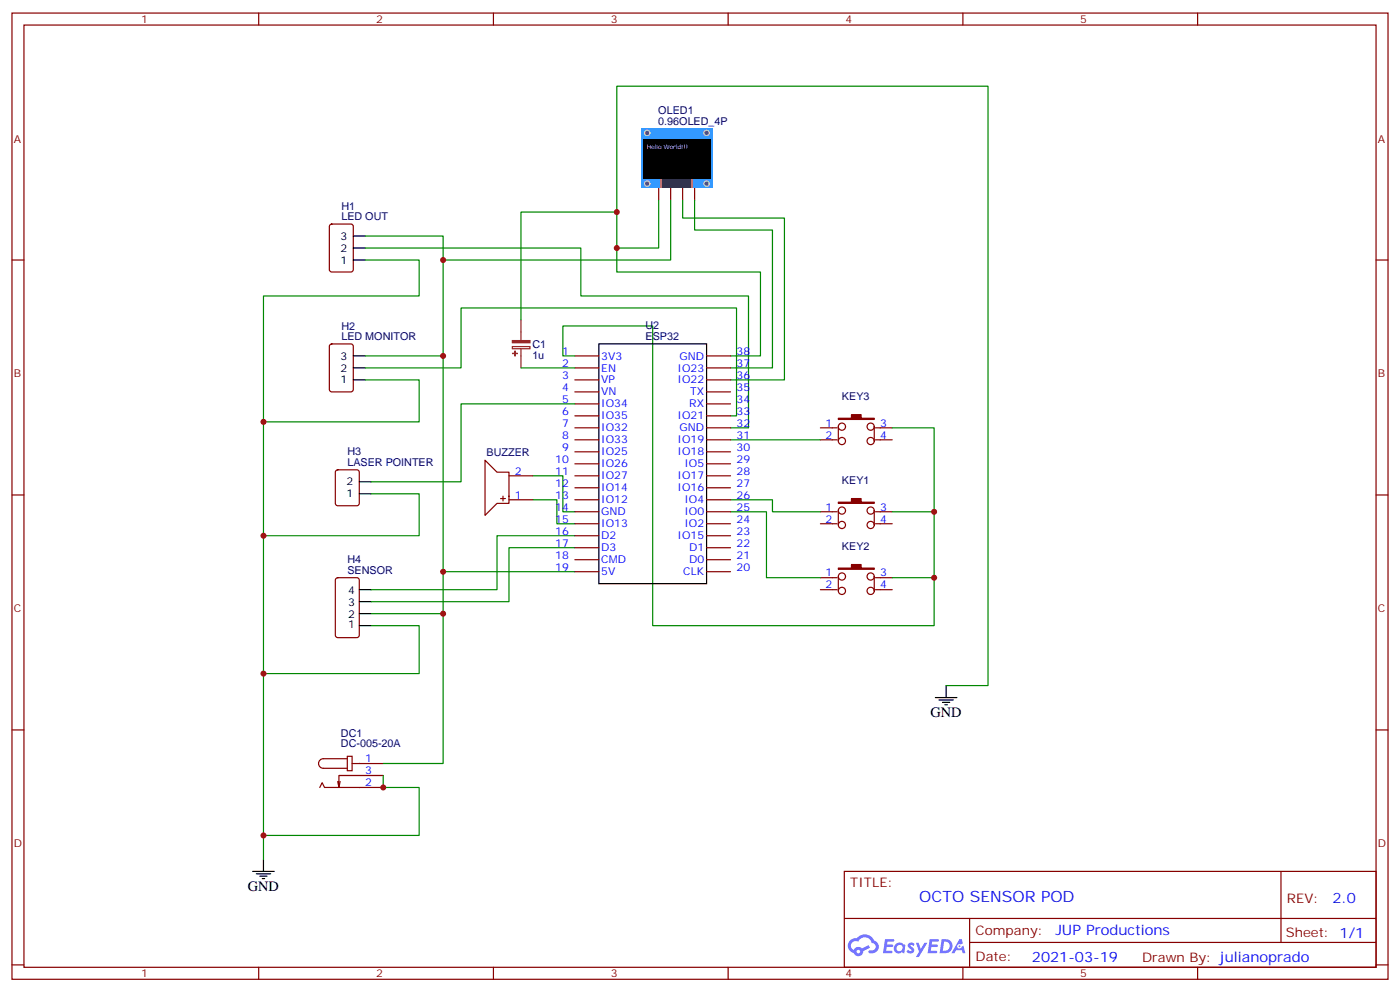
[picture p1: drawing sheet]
<svg xmlns="http://www.w3.org/2000/svg" width="412mm" height="292mm" viewBox="0 0 412 292" stroke-linecap="round" stroke-linejoin="round" font-family="sans-serif">
<g fill="none" stroke="#870000" stroke-width=".35">
<path d="M3.5 3.8h405.4v284.4h-405.4zM7.1 7.4h398.2v277.3h-398.2zM76.2 3.8v3.6M145.3 3.8v3.6M214.5 3.8v3.6M283.6 3.8v3.6M352.8 3.8v3.6M3.5 76.5h3.6M405.3 76.5h3.6M3.5 145.7h3.6M405.3 145.7h3.6M3.5 214.8h3.6"/>
<path d="M405.3 214.8h3.6M248.7 256.4h156.6v28.3h-156.6zM377.3 256.5v20.8M248.7 270.3h156.5M285.6 277.3h119.6M285.6 270.3v14.1M3.5 284h3.6M76.2 284.7v3.5M145.3 284.7v3.5M214.5 284.7v3.5M283.6 284.7v3.5M352.8 284.7v3.5"/>
<path d="M405.3 284h3.6"/>
</g>
<g fill="#5487ff">
<path d="M267.7 277.6a1.22 1.22 0 0 1 1.7 .3l-.4 .6a.47 .47 0 0 0-.3-.5 .47 .47 0 0 0-.5 .2l.1 .3a1.14 1.14 0 0 1 .8 1.7 1.14 1.14 0 0 1-1.9 0l-.2-.2 .5-.5 .7 .4a.29 .29 0 0 0 .3-.3 .29 .29 0 0 0-.2-.3 1.04 1.04 0 0 1-.6-1.7z"/>
<path d="M260.7 276.4h2.4l.3 .1-.2 .5-1.8 .1-.1 .9h1.5l.3 .3-.3 .4h-1.6l-.2 1.1h1.7l.2 .4-.2 .3h-2.6z"/>
<path d="M273.8 276.4h2.4l.3 .1-.1 .5-1.8 .1-.2 .9h1.6l.3 .3-.4 .4h-1.6l-.1 1.1h1.7l.2 .4-.2 .3h-2.6z"/>
<path d="M282.6 276.4h.7l.3 1.2-.6 .3a.69 .69 0 0 0-1 .3 .69 .69 0 0 0 .4 1 .69 .69 0 0 0 .9-.6l.5-.3 .6 2.2h-.8l-.2-.9h-1.8l-.5 .9h-.8z"/>
<path d="M269.8 277.4h.8l.6 1.9 1.1-1.9h.9l-2.6 4.2h-.8l.9-1.5z"/>
<path d="M277.4 276.4l-.6 4.1h1.3a2.11 2.11 0 0 0 2.5-2.1 2.11 2.11 0 0 0-2.5-2zM278.1 277.1a1.39 1.39 0 0 1 1.7 1.4 1.39 1.39 0 0 1-1.8 1.3h-.3z"/>
<path d="M263.7 278a1.54 1.54 0 0 0-.1 2.1 1.54 1.54 0 0 0 2.2 .2l.6 .2 .3-2.3-.2-.2-.4-.1a1.49 1.49 0 0 0-2.4 .1zM264 279a.94 .94 0 0 1 1.8 0 .94 .94 0 0 1-1.8 0z"/>
<path d="M250.4 276.7a2.18 2.18 0 0 0 1.1 3.8 1.44 1.44 0 0 0 1.6 .9 1.44 1.44 0 0 0 1.2-1.5l2-1-.5-.7-1.9 .9a1.47 1.47 0 0 0-2.4 .5 1.39 1.39 0 0 1-.7-2 1.39 1.39 0 0 1 2-.5 2.12 2.12 0 0 1 2.2-1.3 2.12 2.12 0 0 1 1.9 1.7 1.14 1.14 0 0 1 1.1 1.4 1.14 1.14 0 0 1-1.7 .8 .43 .43 0 0 0-.5 .3 .43 .43 0 0 0 .4 .5 1.98 1.98 0 0 0 2.5-1.2 1.98 1.98 0 0 0-1.2-2.5 3.1 3.1 0 0 0-5.3-.7l-.9 .1zM252.3 280a.55 .55 0 0 1 1.1 0 .55 .55 0 0 1-1.1 0z"/>
<circle cx="282.6" cy="278.5" r=".26"/>
</g>
<path d="M194 55.4v3.5M197.6 55.4v3.5M201.1 55.4v3.5M204.6 55.4v3.5" fill="none" stroke="#870000" stroke-width=".35"/>
<path d="M188.7 37.7h21.2v17.7h-21.2z" fill="#39f"/>
<g fill="#666" stroke="#ccc" stroke-width=".35">
<circle cx="190.6" cy="54" r=".81"/>
<circle cx="208.1" cy="54" r=".81"/>
<circle cx="190.6" cy="39.1" r=".81"/>
<circle cx="208.1" cy="39.1" r=".81"/>
</g>
<path d="M194.6 52.5h9.5v2.9h-9.5z" fill="#fff"/>
<g fill="#fc0">
<path d="M194.6 52.5h.5v2.9h-.5z"/>
<path d="M203.6 52.5h.4v2.9h-.4z"/>
</g>
<path d="M195.2 52.5h8.3v2.9h-8.3z" fill="#333"/>
<path d="M189.4 40.9h19.8v11.7h-19.8z" fill="#000"/>
<g fill="none" stroke="#870000" stroke-width=".35">
<path d="M97.2 66.1l.5-.2h5.7l.6 .5 .1 12.9-.5 .7h-5.9l-.6-.4-.1-13zM97.2 101.4l.5-.2h5.7l.6 .4 .1 13-.5 .7h-5.9l-.6-.4-.1-13zM169.3 104.7h7.1M169.3 108.3h7.1M169.3 111.8h7.1M169.3 115.3h7.1M169.3 118.9h7.1M208.1 104.7h7.1M208.1 108.3h7.1M208.1 111.8h7.1M208.1 115.3h7.1M208.1 118.9h7.1"/>
<path d="M99 138.5l.5-.2h5.6l.7 .4v9.4l-.4 .7h-5.9l-.7-.4v-9.4zM142.9 135.4l3.5 3.6h3.5v9.1h-3.5l-3.5 3.6zM169.3 125.9h7.1M169.3 129.4h7.1M169.3 122.4h7.1M169.3 133h7.1M169.3 136.5h7.1M208.1 125.9h7.1M208.1 129.4h7.1M208.1 122.4h7.1M208.1 133h7.1M208.1 136.5h7.1"/>
<path d="M241.7 125.9h4.9M241.7 129.4h4.9M246.9 125.6v4.2M257.5 125.6v4.2M257.9 125.9h4.9M257.9 129.4h4.9M147.5 146.7h1.4M148.2 146v1.4M149.9 147.1h7.1M149.9 140h7.1M169.3 150.6h7.1M169.3 154.1h7.1"/>
<path d="M169.3 147.1h7.1M169.3 140h7.1M169.3 143.5h7.1M169.3 157.7h7.1M208.1 150.6h7.1M208.1 154.1h7.1M208.1 147.1h7.1M208.1 140h7.1M208.1 143.5h7.1M208.1 157.7h7.1M241.7 150.6h4.9M241.7 154.1h4.9"/>
<path d="M246.9 150.2v4.3M257.5 150.2v4.3M257.9 150.6h4.9M257.9 154.1h4.9M99 170.2l.5-.2h5.6l.7 .4v16.5l-.4 .7h-5.9l-.7-.4v-16.5zM169.3 161.2h7.1M169.3 164.7h7.1M169.3 168.2h7.1M208.1 161.2h7.1M208.1 164.7h7.1M208.1 168.2h7.1M241.7 170h4.9"/>
<path d="M241.7 173.5h4.9M246.9 169.7v4.2M257.5 169.7v4.2M257.9 170h4.9M257.9 173.5h4.9M94.2 231.7l.7-1.4 .7 1.4h17.3M100.2 230l-.4 1.7M102.3 222.6h1.4v4.2h-1.4zM102.3 223.3h-7.1a1.41 1.41 0 0 0-1.4 1.4 1.41 1.41 0 0 0 1.4 1.4h7.1M103.7 224.7h9.2M112.9 228.2h-13.1v3.5l-.3-1.7"/>
<circle cx="248" cy="129.8" r="1.06"/>
<circle cx="248" cy="125.6" r="1.06"/>
<circle cx="256.5" cy="125.6" r="1.06"/>
<circle cx="256.5" cy="129.8" r="1.06"/>
<circle cx="248" cy="154.5" r="1.06"/>
<circle cx="248" cy="150.3" r="1.06"/>
<circle cx="256.5" cy="154.5" r="1.06"/>
<circle cx="256.5" cy="150.3" r="1.06"/>
<circle cx="248" cy="169.7" r="1.06"/>
<circle cx="248" cy="173.9" r="1.06"/>
<circle cx="256.5" cy="173.9" r="1.06"/>
<circle cx="256.5" cy="169.7" r="1.06"/>
</g>
<g fill="#870000" stroke="#870000" stroke-width=".35">
<path d="M246.9 147.8h3.9v-1.1h2.8v1.1h3.9v.3h-10.6z"/>
<path d="M246.9 167.2h3.9v-1.1h2.8v1.1h3.9v.3h-10.6z"/>
<path d="M246.9 123.1h3.9v-1.1h2.8v1.1h3.9v.3h-10.6z"/>
</g>
<g fill="none" stroke="#000" stroke-width=".35">
<path d="M104.1 69.5h3.5M104.1 76.5h3.5M104.1 73h3.5M104.1 104.7h3.5M104.1 111.8h3.5M104.1 108.3h3.5M176.4 101.2h31.7v70.6h-31.7zM105.8 145.3h3.6M105.8 141.8h3.6M105.8 177.1h3.6M105.8 173.5h3.6M105.8 184.1h3.6"/>
<path d="M105.8 180.6h3.6M275.5 205.3h6.4M276.6 206h4.2M277.6 206.7h2.2M278.3 207.4h.7M278.7 201.8v3.5M74.4 256.4h6.4M75.5 257.1h4.2M76.6 257.8h2.1M77.3 258.6h.7M77.6 252.9v3.5"/>
</g>
<g fill="none" stroke="#008700" stroke-width=".35">
<path d="M194 58.9v14.1h-12.3v-47.6h109.3v176.4h-12.3M197.6 58.9v17.6h-67.1M201.1 58.9v5.3h30v47.6h-15.9M204.6 58.9v8.8h22.9v40.6h-12.3M107.6 76.5h15.9v10.6h-45.9v165.8M107.6 69.5h22.9v155.2h-17.6M107.6 73h63.5v14.1h49.4v38.8h-5.3M181.7 73v7h42.3v24.7h-8.8M181.7 62.4h-28.2v31.8M107.6 111.8h15.9v12.3h-45.9M107.6 108.3h28.2v-17.7h81.2v31.8h-1.8M107.6 104.7h22.9"/>
<path d="M153.5 108.3h15.8M169.3 118.9h-33.5v22.9h-26.4M169.3 104.7h-3.5v-8.8h26.5v88.2h82.9v-58.2h-12.4M215.2 129.4h26.5M109.4 145.3h14.1v12.4h-45.9M157 147.1h7v7h5.3M157 140h8.8v10.6h3.5M169.3 157.7h-22.9v15.8h-37M215.2 147.1h12.3v3.5h14.2M215.2 150.6h10.6v19.4h15.9M262.8 150.6h12.4M130.5 168.2h38.8"/>
<path d="M169.3 161.2h-19.4v15.9h-40.5M262.8 170h12.4M109.4 184.1h14.1v14.1h-45.9M109.4 180.6h21.1M112.9 228.2v3.5h10.6v14.2h-45.9"/>
</g>
<path d="M153.5 94.2v6M150.9 102h5.2v.6h-5.2zM153.5 102.6v5.7" fill="none" stroke="#8c2424" stroke-width=".35"/>
<g fill="#8c2424" stroke="#8c2424" stroke-width=".35">
<path d="M150.9 100.2h5.2v.7h-5.2z"/>
<path d="M151 104h1.4z"/>
<path d="M151.7 103.3v1.4z"/>
</g>
<g fill="#c00">
<circle cx="77.6" cy="124.1" r=".88"/>
<circle cx="77.6" cy="157.7" r=".88"/>
<circle cx="77.6" cy="198.2" r=".88"/>
<circle cx="77.6" cy="245.9" r=".88"/>
<circle cx="130.5" cy="104.7" r=".88"/>
<circle cx="130.5" cy="180.6" r=".88"/>
<circle cx="130.5" cy="168.2" r=".88"/>
<circle cx="130.5" cy="76.5" r=".88"/>
<circle cx="181.7" cy="73" r=".88"/>
<circle cx="181.7" cy="62.4" r=".88"/>
<circle cx="275.2" cy="150.6" r=".88"/>
<circle cx="275.2" cy="170" r=".88"/>
<circle cx="112.9" cy="231.7" r=".88"/>
</g>
<text font-size="4.6" fill="#00f" x="270.8" y="265.5">OCTO SENSOR POD</text>
<g font-size="4.2">
<text x="274.1" y="210.9">GND</text>
<text x="73" y="262.1">GND</text>
</g>
<g font-size="4.2" fill="#00f">
<text x="392.5" y="265.7">2.0</text>
<text x="310.9" y="275.3">JUP Productions</text>
<text x="304" y="283.1">2021-03-19</text>
</g>
<g font-size="3.9" fill="#800">
<text x="250.5" y="261">TITLE:</text>
<text x="379.1" y="265.7">REV:</text>
<text x="287.4" y="275.2">Company:</text>
<text x="378.7" y="275.8">Sheet: 1/1</text>
<text x="287.4" y="282.9">Date:</text>
<text x="336.4" y="283">Drawn By: julianoprado</text>
</g>
<g font-size="3.2" fill="#800">
<text x="41.6" y="6.8">1</text>
<text x="110.8" y="6.8">2</text>
<text x="179.9" y="6.8">3</text>
<text x="249.1" y="6.8">4</text>
<text x="318.2" y="6.8">5</text>
<text x="4.1" y="41.9">A</text>
<text x="405.9" y="41.9">A</text>
<text x="4.1" y="111.1">B</text>
<text x="405.9" y="111.1">B</text>
<text x="4.1" y="180.2">C</text>
<text x="405.9" y="180.2">C</text>
<text x="4.1" y="249.4">D</text>
<text x="405.9" y="249.4">D</text>
<text x="41.6" y="287.7">1</text>
<text x="110.8" y="287.7">2</text>
<text x="179.9" y="287.7">3</text>
<text x="249.1" y="287.7">4</text>
<text x="318.2" y="287.7">5</text>
</g>
<g font-size="3.2" fill="#000080">
<text x="193.9" y="33.5">OLED1</text>
<text x="193.9" y="36.7">0.96OLED_4P</text>
<text x="100.6" y="64.9">LED OUT</text>
<text x="100.6" y="61.7">H1</text>
<text x="100.6" y="100.2">LED MONITOR</text>
<text x="100.6" y="97">H2</text>
<text x="190.2" y="100">ESP32</text>
<text x="190.2" y="96.9">U2</text>
<text x="156.8" y="105.5">1u</text>
<text x="156.8" y="102.3">C1</text>
<text x="248" y="117.8">KEY3</text>
<text x="102.3" y="137.2">LASER POINTER</text>
<text x="102.3" y="134">H3</text>
<text x="143.3" y="134.1">BUZZER</text>
<text x="248" y="142.5">KEY1</text>
<text x="248" y="161.9">KEY2</text>
<text x="102.3" y="165.7">H4</text>
<text x="102.3" y="168.9">SENSOR</text>
<text x="100.4" y="220">DC-005-20A</text>
<text x="100.4" y="216.8">DC1</text>
</g>
<g font-size="3.2">
<text x="100.3" y="70.5">3</text>
<text x="100.3" y="77.6">1</text>
<text x="100.3" y="74">2</text>
<text x="100.3" y="105.8">3</text>
<text x="100.3" y="112.9">1</text>
<text x="100.3" y="109.3">2</text>
<text x="102.1" y="142.8">2</text>
<text x="102.1" y="146.4">1</text>
<text x="102.5" y="178.5">3</text>
<text x="102.5" y="174.9">4</text>
<text x="102.5" y="184.8">1</text>
<text x="102.5" y="182">2</text>
</g>
<g font-size="3.2" fill="#00f">
<text x="165.6" y="104.4">1</text>
<text x="165.6" y="107.9">2</text>
<text x="177.1" y="105.8">3V3</text>
<text x="200.2" y="105.8">GND</text>
<text x="217" y="107.9">37</text>
<text x="217" y="104.4">38</text>
<text x="165.6" y="111.4">3</text>
<text x="177.1" y="109.3">EN</text>
<text x="177.1" y="112.9">VP</text>
<text x="199.6" y="112.9">IO22</text>
<text x="199.6" y="109.3">IO23</text>
<text x="217" y="111.4">36</text>
<text x="165.6" y="115">4</text>
<text x="165.6" y="118.5">5</text>
<text x="177.1" y="116.4">VN</text>
<text x="177.1" y="119.9">IO34</text>
<text x="203.1" y="119.9">RX</text>
<text x="203.3" y="116.4">TX</text>
<text x="217" y="118.5">34</text>
<text x="217" y="115">35</text>
<text x="165.6" y="122">6</text>
<text x="165.6" y="125.6">7</text>
<text x="177.1" y="123.4">IO35</text>
<text x="199.6" y="123.4">IO21</text>
<text x="217" y="125.6">32</text>
<text x="217" y="122">33</text>
<text x="243.2" y="125.6">1</text>
<text x="259.3" y="125.6">3</text>
<text x="165.6" y="129.1">8</text>
<text x="177.1" y="127">IO32</text>
<text x="177.1" y="130.5">IO33</text>
<text x="199.6" y="130.5">IO19</text>
<text x="200.2" y="127">GND</text>
<text x="217" y="129.1">31</text>
<text x="243.2" y="129.1">2</text>
<text x="259.3" y="129.1">4</text>
<text x="163.5" y="136.1">10</text>
<text x="165.6" y="132.6">9</text>
<text x="177.1" y="134">IO25</text>
<text x="177.1" y="137.5">IO26</text>
<text x="199.6" y="134">IO18</text>
<text x="201.6" y="137.5">IO5</text>
<text x="217" y="136.1">29</text>
<text x="217" y="132.6">30</text>
<text x="151.7" y="139.7">2</text>
<text x="163.5" y="139.7">11</text>
<text x="163.5" y="143.2">12</text>
<text x="177.1" y="141.1">IO27</text>
<text x="199.6" y="141.1">IO17</text>
<text x="217" y="139.7">28</text>
<text x="217" y="143.2">27</text>
<text x="151.7" y="146.7">1</text>
<text x="163.5" y="146.7">13</text>
<text x="177.1" y="144.6">IO14</text>
<text x="177.1" y="148.1">IO12</text>
<text x="199.6" y="144.6">IO16</text>
<text x="201.6" y="148.1">IO4</text>
<text x="217" y="146.7">26</text>
<text x="163.5" y="150.2">14</text>
<text x="163.5" y="153.8">15</text>
<text x="177.1" y="151.7">GND</text>
<text x="177.1" y="155.2">IO13</text>
<text x="201.6" y="155.2">IO2</text>
<text x="201.6" y="151.7">IO0</text>
<text x="217" y="153.8">24</text>
<text x="217" y="150.2">25</text>
<text x="243.2" y="150.2">1</text>
<text x="243.2" y="153.8">2</text>
<text x="259.3" y="150.2">3</text>
<text x="259.3" y="153.8">4</text>
<text x="163.5" y="157.3">16</text>
<text x="163.5" y="160.8">17</text>
<text x="177.1" y="158.7">D2</text>
<text x="199.6" y="158.7">IO15</text>
<text x="217" y="160.8">22</text>
<text x="217" y="157.3">23</text>
<text x="163.5" y="164.4">18</text>
<text x="163.5" y="167.9">19</text>
<text x="177.1" y="162.2">D3</text>
<text x="177.1" y="165.8">CMD</text>
<text x="203" y="165.8">D0</text>
<text x="203" y="162.2">D1</text>
<text x="217" y="167.9">20</text>
<text x="217" y="164.4">21</text>
<text x="177.1" y="169.3">5V</text>
<text x="201.3" y="169.3">CLK</text>
<text x="243.2" y="169.7">1</text>
<text x="243.2" y="173.2">2</text>
<text x="259.3" y="169.7">3</text>
<text x="259.3" y="173.2">4</text>
<text x="107.6" y="224.3">1</text>
<text x="107.6" y="227.9">3</text>
<text x="107.6" y="231.4">2</text>
</g>
<text font-size="1.8" fill="#fff" x="190.5" y="43.7">Hello World!!!</text>
</svg>
